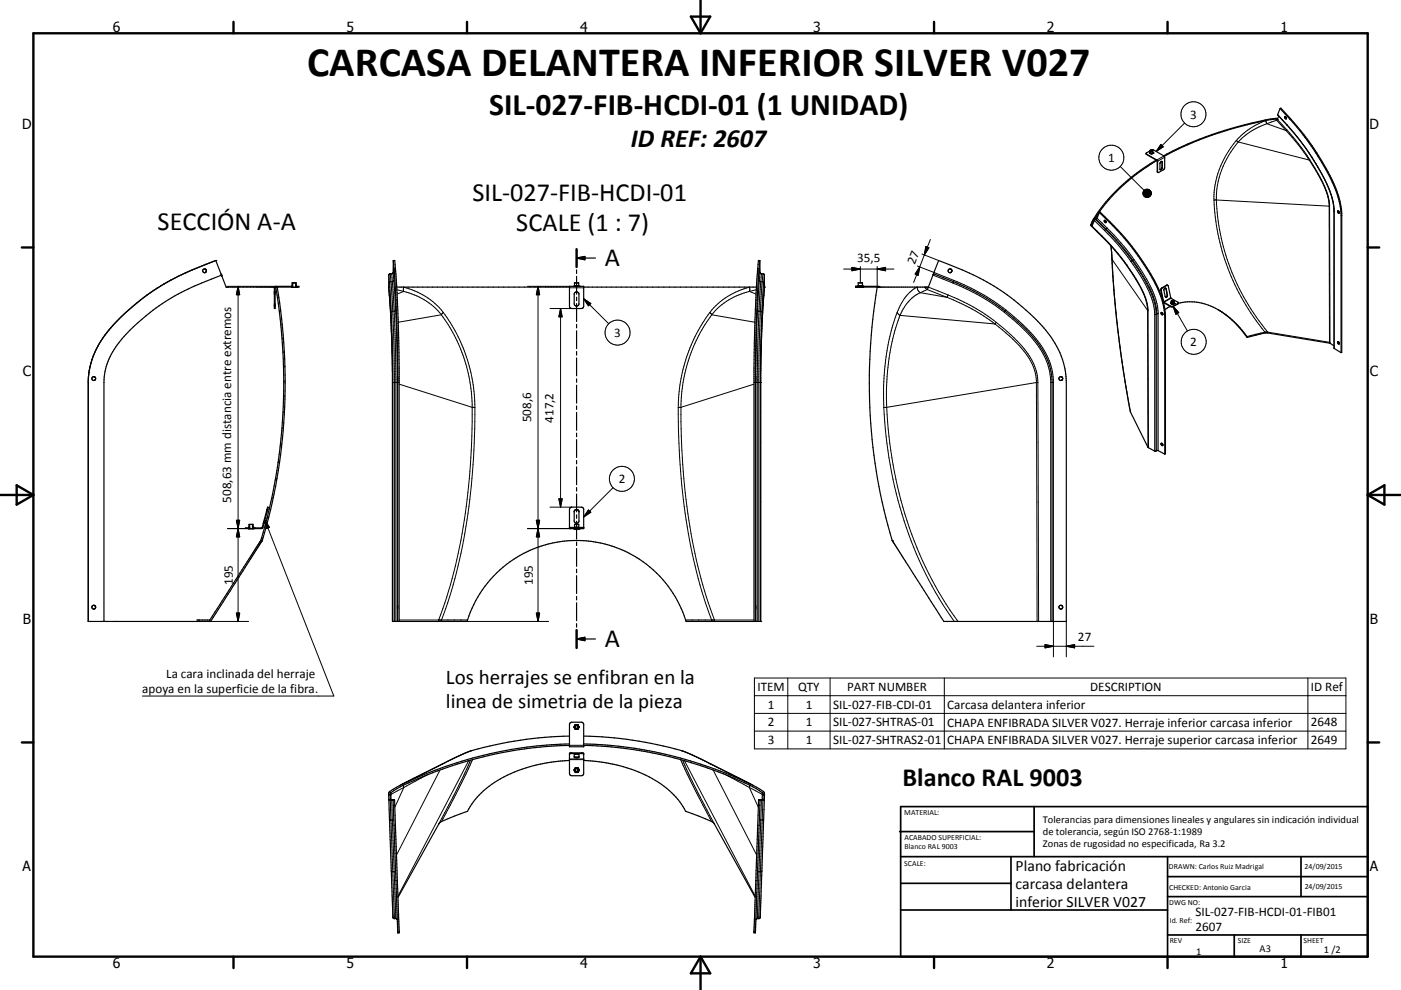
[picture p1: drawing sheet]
<svg xmlns="http://www.w3.org/2000/svg" width="420mm" height="297mm" viewBox="0 0 420 297" stroke-linecap="round" stroke-linejoin="round" font-family="sans-serif">
<g fill="none" stroke="#000" stroke-width=".36">
<path d="M383 35.6h-.1a87.5 87.5 0 0 0-23.3 6.1l-5.3 2.3-5.4 2.7M383.4 34.8l-.6 1a87.7 87.7 0 0 0-18.4 4.4 98.7 98.7 0 0 0-15.3 6.7M383.8 32.6l-.8 1.9a81 81 0 0 1 9 10.7 45.1 45.1 0 0 1 7.7 15.7l.2 2.5v41l2.2 1.4M383.8 32.6l.2-.2 2.9 3.2a72.7 72.7 0 0 1 14.5 23.4l.9 5v41.7l-.2 .1M383.8 32.6a77.2 77.2 0 0 1 17.1 25.8 21 21 0 0 1 1.2 6.3v41.1M385.2 35l-.1 .2a.35 .35 0 0 0 .2 .4 .35 .35 0 0 0 .4-.1M385.2 35h.1M385.2 35l.4 .2 .1 .3M385.4 35l.3 .5M343.6 46.2l3.2 1.9M343.6 46.1l.1 .1M343.7 46.2l3.3 2 .2 3.6"/>
<path d="M344.7 45.8l.1 .3M344.7 45.7v.1M344.7 45.8h.1M344.7 45.3l-1 .6-.1 .3M344.7 45.2v.6M344.7 45.2a.52 .52 0 0 0 .9 .1M344.7 45.2a.47 .47 0 0 1 .5-.2 .47 .47 0 0 1 .4 .3M344.7 45.7h.1M344.7 45.8l.1 .1M344.8 45.9v.1M344.8 46.1h.5M344.8 46v.1"/>
<path d="M344.8 45.9l.5 .2M344.9 45.2h.5a.28 .28 0 0 1-.2 .2 .28 .28 0 0 1-.3-.2zM345.2 45h.7l3.2 1.9M345.3 46.1h.1M345.6 45.7l.1 .2M345.6 45.7l-.3 .4M345.6 45.2v.5M345.7 45.9l-.9 .2M345.7 45.9l-.4 .2M346.6 48a52.3 52.3 0 0 0-19.4 19l-.1 .6M346.8 48.1a54.1 54.1 0 0 0-19.1 18.5l-.2 1M346.8 48.1l.1 3.4 .2 .3"/>
<path d="M347.9 48.6l.5-.1 .1 1.8a.42 .42 0 0 1-.2 .5 .42 .42 0 0 1-.5-.1zM348.3 48.5v1.9l-.5 .5M349.1 46.9v3.7l-1.9 1.2M117.9 78.2l.8 11.1 .5 14.6v82.5M117.9 78.2v3.6l-1.3 .7-.1 3.6 .7 8.8 .4 15 .1 76.5h22.3l.2-.4M117.9 78.2h.4l.6 6.4 .7 21.2 .1 80.6M172.9 74.8v5.3M172.9 77.4h5.6M172.9 77.4l2.4-.5v1zM227.8 78.2l-1 15.9-.3 20.1M227.8 78.2l.1 3.6 1.3 .7v3.6l-.8 11.5-.3 14.3v74.5h-22.4l-.1-.4M227.8 78.2h-.4l-.6 7.6-.7 20v80.6"/>
<path d="M327.1 67.6v.1a72.3 72.3 0 0 1 14.3 17.6M329.6 63.8l-.7 1.6-.8 .7-.7 1.7-.3-.2M329.6 63.8l.2-.2 3.1 3.1a70.2 70.2 0 0 1 15.3 22.1l.2 .6a17.7 17.7 0 0 1 1 5.7v41l-.2 .1M329.6 63.8a72.6 72.6 0 0 1 18.4 25.1l.8 2.8 .4 3.5v41M331.3 66.1l.3 .6M331.3 66.1h-.1a.36 .36 0 0 0-.1 .5 .36 .36 0 0 0 .5 .1M331.6 66.5v.1M333.1 73.7l.4 6.6a317.9 317.9 0 0 0 2.6 26.7l2.8 16.7 5.3 10.5 2 1.1 1-.1 2 1M401.1 63.3h.2a.39 .39 0 0 1 .2 .3 .39 .39 0 0 1-.1 .4l-.3-.3zM401.2 63.3l.3 .6M32 99.8l-.5 .7M34.4 97l-.6 .7"/>
<path d="M34.4 97l-2.9 3.5M37.4 94.1l-3 2.9M49.2 85.2a70.6 70.6 0 0 0-14.8 11.8M49.2 85.2l-1.1 .6M66.4 82.4v.2M66.4 82.6l1.4 3.5h14.5M66.4 82.5l-1.7-4.3-8.2 3.3-7.3 3.7M66.4 82.6a69.5 69.5 0 0 0-23.9 13.2 31.9 31.9 0 0 0-10.4 13.4l-.6 2.3-.3 3.2v71.7M82.3 87.6h.2M82.3 91.9h.2M82.7 86.1h4.9M82.7 86.1a168 168 0 0 1-4.5 76.1"/>
<path d="M83.1 86.1a168.7 168.7 0 0 1-4.5 76.1M87.4 86h.1M87.4 86l.2 .1M87.5 85.9l-.1 .1M87.6 85.9h-4.9l-.3 .2-.1 6.5h.2v-6.3l.2-.2M87.6 86.1v-1.2h1.2v1.2M87.6 86.1h1.2M87.8 84.9v1.3M88.6 84.9v1.3M88.8 85.9h.8v.2h-.8M88.8 86.1h.2M88.9 85.9h.1"/>
<path d="M89 86v.1M89 85.9v.1M118 80.7v1.1M118.9 86.1h51.8M170.7 85.9h4.3v6l-.4 .6-3.2 .1-.6-.4zM172.2 85.8v-.9h1.3v.9M172.2 85.8h1.3M172.2 85.8h.1M172.3 85.8h-.1M172.3 85.8l.2 .1M172.4 87.7a.71 .71 0 0 1 .8-.1 .71 .71 0 0 1 .4 .7v2.8a.71 .71 0 0 1-.7 .7 .71 .71 0 0 1-.8-.7v-2.8zM172.8 85.8l-.3 .1"/>
<path d="M172.9 81v1M172.9 82.9v5.4M172.9 89.2v1M172.9 91.1v5.4M172.9 97.3v1.1M172.9 99.2v5.4M172.9 85.8l.3 .1M173.4 85.8l-.2 .1M173.4 85.8h.1M173.5 85.8l.1 .1-.1-.1M175 86.1h51.8M227.7 80.7v1.1"/>
<path d="M257.2 86.2h1.4M257.2 86.2h.1M257.3 86.2h.1M257.3 85.8h1.3M257.6 85.8l-.3 .1v-1h1.3v1M257.7 85.8l.2 .1M257.9 86.1l-.1 .1M258 86.1v.1M258.2 85.8l-.2 .1M258.3 85.8l.2 .1M258.5 86.1l.1 .1M258.6 86.2h-.1"/>
<path d="M258.6 86.1v.1M263 86.1a168.2 168.2 0 0 0 4.5 76.1M279.8 82.3v.1M279.8 82.2l-1.5 3.9h-21.8v-.2h6.9l.4 .2M279.9 82.2l1.5-4a73.8 73.8 0 0 1 25 13.8 37.1 37.1 0 0 1 12.1 15.9l.9 3.3 .3 3.5v71.7h-36.7l-15.5-24.2M279.9 82.1h.1M279.9 82.2h-.1M279.9 82.1a69.6 69.6 0 0 1 26.4 15.5 26.6 26.6 0 0 1 8.8 13.8l.3 3.3v71.7M285.3 81.1l.1 .1M348.1 93.8h.2a.33 .33 0 0 1 .4 .3 .33 .33 0 0 1-.4 .3zM348.3 93.7l.3 .6M349.2 86.5l.2-.1 .3 .3 .3 1.8a.41 .41 0 0 1-.1 .6 .41 .41 0 0 1-.6-.2l-.4-2z"/>
<path d="M349.4 86.4l.5 2.1-.1 .5-.3 .2M350 85.6l-1.6 .8-.2 .4 .7 3.8 2.4 1.4 1.9-1M350 85.6l-1.7 .8-.2 .3 .8 4.1 2.4 1.3 2-1.1M350 85.6l.3 .3 .7 3.5M350.9 91.9l-1.7 1M351 89.4h.1M351 89.4l2.1 1.3 .2 .3M351.1 90.9l.1 .3 .5 .1 .4-.3M351.1 90.9h.1M351.1 90.9l.1 .3M351.1 90.4l.5 .2 .4-.2M351.1 90.4a.52 .52 0 0 1 .9-.1l.1 .8"/>
<path d="M351.1 90.8v.1M351.1 90.9l.1 .1M351.1 90.4v.5M351.2 91l.4 .2M351.2 91v.2M351.2 91.2h.1M351.3 91.2l.4 .1M351.6 91.2h.1M351.6 91.1l-.3 .1M351.7 91.2h.1M351.7 91.2v.1M351.9 91.1h-.3"/>
<path d="M351.9 91.1l-.2 .1M351.9 91.1h.2M352 90.9l.1 .1M352 91l-.1 .1M352.1 91.1l-.4 .1M353.3 91a16 16 0 0 1 12.4 2.2M353.3 90.9l-.1 .1M365.2 92.9l.6 .4M365.7 93.2l4.4 3.4 3.8 4.4M366.4 93.7l4 3.3 3.6 4.2M380.1 99.6h-.6l-5.6 1.4M26.5 114.1l-.1 72.3h36.8l15.4-24.2"/>
<path d="M26.6 112.4l-.2 2.3M26.7 111.2l-.1 1.2M27 110.1l-.3 1.1M28.3 113a.57 .57 0 0 0-.8 .6 .57 .57 0 0 0 .8 .5M28.3 113l.2 .2M28.5 113.2l.2 .2M28.5 113.9l-.2 .2M28.6 113.4v.3M28.7 113.4v.3M28.7 113.7l-.2 .2M31.5 100.5a26.5 26.5 0 0 0-4.5 9.6M119.2 113.7v.2"/>
<path d="M119.2 113.2v.2M119.2 113.1v1M172.9 105.5v1M172.9 107.4v5.4M172.9 113.6v1.1M172.9 115.6v5.3M226.5 114.1v72.3M226.5 114.1v.1M226.5 113h.1M226.5 113.4v.3M318 113l.4 .1M318 113a.57 .57 0 0 0-.5 .6 .57 .57 0 0 0 .5 .6"/>
<path d="M318.4 113.1l.2 .5-.1 .3M318.5 113.9l-.5 .3M373.9 101l.1 .2M374 101.2l5.7-1.3 19 3 1.2 .8M401.1 102.5h.2a.33 .33 0 0 1 .3 .4 .33 .33 0 0 1-.3 .3zM401.2 102.5l.3 .6M172.9 121.8v1M172.9 123.7v5.4M172.9 130v1M172.9 131.9v5.3M172.9 138.1v1.1M348.1 133h.2a.33 .33 0 0 1 .4 .3 .33 .33 0 0 1-.4 .4z"/>
<path d="M348.3 133l.3 .6M74.5 158.4l.1 .1M74.5 158.4h.1M74.6 158.6v-1.3h1.3l.1 1.3M74.8 157.3v1.3M75.7 157.3v1.3M76.1 158.5h-.2M76.1 158.4h.1M76.1 158.4v.1M79 157l-.5 1.3-2.6 .1M79 157h.2M79 157h.1"/>
<path d="M79.2 157l-.4 1.3-.3 .3h-4.9v-.2h1M79.2 157h.1M80 152.8l-1 4.2M80 152.8l.2-.6h.2l-.1 .7M80 152.8l.3 .1M80.2 152.9l-1 4.1M80.3 152.9h-.1M170.7 158.4h4.3M170.9 152.4l.5-.2h2.9l.6 .3 .1 6.1h-4.3v-5.8zM172.2 158.3v.1M172.2 158.6h-.1M172.3 153.2l-.2 3.1a.71 .71 0 0 0 .8 .7 .71 .71 0 0 0 .7-.7l-.1-3.1"/>
<path d="M172.3 158.2v-.9h1.2v.9M172.3 158.2h1.2M172.3 158.2l-.1 .1M172.3 153.2l-.2 .4M172.3 158.2h.1M172.4 158.2h.1M172.4 158.2l.1 .1M172.5 158.3v.1M172.5 158.6h.1M172.6 158.6h.1M172.6 158.3h.6M172.8 152.9l-.5 .3"/>
<path d="M172.8 152.9h.2M172.8 152.9l-.4 .2M172.9 140.1v5.3M172.9 146.3v1M172.9 148.2v5.4M172.9 154.4v1.1M172.9 156.4v5.3M173 152.9l.5 .3M173 152.9l.3 .2M173.2 158.3v.1M173.2 158.6h.1M173.3 158.6h.1"/>
<path d="M173.3 158.3v.1M173.4 158.2l-.1 .1M173.4 158.2h.1M173.5 158.2h.1M173.5 153.2l.1 .4M173.5 158.2l.1 .1M173.6 158.3v.1M173.6 158.6h.1M78.2 162.2h.4M78.2 162.2l-15.3 23.8M78.6 162.2h.1M172.9 162.6v1.1"/>
<path d="M172.9 164.5v5.4M172.9 170.8v1M172.9 172.7v5.4M172.9 178.9v1.1M267.5 162.2l.1 .1M28.3 181.6a.56 .56 0 0 0-.8 .5 .56 .56 0 0 0 .8 .6M28.3 181.6l.2 .2M28.5 181.8l.2 .2M28.5 182.5l-.2 .2M28.6 182v.3M28.7 182v.3M28.7 182.3l-.2 .2"/>
<path d="M59 186h3.9M62.9 186v.4M119.2 182.3v.2M119.2 181.8v.2M119.2 181.7v1M119.2 182.6v.1M131.5 186h8.7M140.2 186a34.3 34.3 0 0 1 32.7-23.9 34.3 34.3 0 0 1 32.7 23.9M172.9 180.9v5.3M172.9 187.1v1M172.9 189v5.4M172.9 191.7l2.4-.5v1z"/>
<path d="M172.9 191.7h5.6M205.6 186h8.6M226.5 181.6v1.1M226.5 181.6h.1M226.5 182v.3M318 181.6l.4 .1M318 181.6a.57 .57 0 0 0-.5 .6 .57 .57 0 0 0 .5 .5M318.4 182.6l-.4 .1M318.4 181.7l.2 .4-.2 .5M170.9 216.9l.5-.2h2.9l.6 .3 .1 7h-4.3v-6.6zM172.1 218.1h.1M172.1 218.1l.2 .3"/>
<path d="M172.2 217.9l-.1 .2M172.3 217.9h-.1M172.3 218.4l.1 .2M172.4 217.7l-.1 .7M172.4 217.7l-.1 .2M172.4 218.6l.1 .1M172.5 217.5h.7l.4 .6M172.5 217.5h.7l.2 .2M172.5 218.7v.1M172.5 217.5l-.1 .2M172.7 217.5l-.3 .2M172.9 217.5l.5 .3"/>
<path d="M173.3 218.6l-.1 .2M173.4 218.5l-.5 .3-.5-.2M173.4 217.8l.1 .1M173.4 217.7v.2M173.4 217.9h.1M173.5 217.9l.1 .2M173.5 217.9v.4M173.5 218.3l-.1 .2M173.6 218.1l-.1 .2M173.6 218.1l-.4 .7-.7-.1M116.5 238.5l.1 1.4M116.5 238.5h.5"/>
<path d="M116.6 239.9h.1M116.6 239.9v.1M116.6 239.9l.2 6M116.6 240h.1M116.6 240l1.2 .1M117 238.5v1.3M117 239.8h.1M117.1 239.8l.1 .1M117.2 239.9l1.1 .1 1.4 39.8h-.5l-1.4-39.7M120.8 235.2l-.8 .4M120.8 235.2l-3.9 2.2-.3 .4-.1 .7M170.7 228.2a43.8 43.8 0 0 0-24.9 8.3 21.1 21.1 0 0 0-5.6 6.9l-5.9 2.2-1.9 .9-.7 .5-12.4 22.3"/>
<path d="M170.7 220.8a106.8 106.8 0 0 0-31.1 5.1l-18.8 9.3M170.7 223.2a122.8 122.8 0 0 0-49.9 12M170.7 223.6a120.3 120.3 0 0 0-51.7 13l-1.9 1.3-.1 .6M170.7 226.2l.5-.1h3.3l.5 .1M170.8 226h4.2v6l-.4 .6-3.2 .1-.6-.3zM172.1 231l.4 .7M172.1 227.2h.1M172.1 227l.7 .2 .8-.2M172.2 226.4h1.4v.8h-1.4zM172.2 231l.3 .6M172.3 231.2v.1M172.3 230.8l-.1 .2"/>
<path d="M172.3 230.8v.4M172.3 231.2l.2 .3M172.4 230.7l-.1 .1M172.4 231.4v.1M172.4 230.6h.1M172.5 231.6l.1 .1M172.5 230.5l-.2 .3M172.5 230.5l-.1 .2M172.5 231.5l.3 .2M172.5 230.4h.8M172.5 230.4v.1M172.5 230.4l-.4 .6"/>
<path d="M172.6 230.4h-.1M172.8 230.4l-.3 .1M173 230.4l.3 .2M173.2 230.4h.1M173.3 230.4l.1 .2M173.3 230.4l.3 .6M173.3 230.6l.2 .2M173.3 231.5l-.3 .2M173.4 231.5l-.2 .2M173.4 230.6l.2 .3M173.4 231.4v.1M173.5 230.8v.1"/>
<path d="M173.5 231.3l-.2 .2M173.5 230.8h.1M173.5 230.9v.2M173.5 231.1v.2M173.5 231.2v.1M173.6 231.2l-.2 .2M173.6 230.9v.1M173.6 231v.2M173.6 231l-.3 .7h-.8M174.9 225.9l.1 .1M175 223.2a120.1 120.1 0 0 1 52.9 13.6l1.1 .8 .2 .9M175 228.2a43.8 43.8 0 0 1 24.9 8.3 21 21 0 0 1 5.7 6.9l5.8 2.2 2 .9 .7 .5 12.3 22.3"/>
<path d="M175 220.8a102.8 102.8 0 0 1 31.6 5.3l19.1 9.5M175 223.6a121 121 0 0 1 51.7 13l2 1.4M228.7 238h.1M228.7 238l.1 .5M228.8 238.5l-.1 1.3-1.3 .2v1.6M228.8 238.5h.4M229.1 240h-.1M229.2 239.9h.1M229.2 239.9l-.1 .1M229.2 238.5l-1.3 36.7-.2 .4h-.9l-.2 .4M116.8 245.9l1 29.3 .3 .4h.8l.2 .4M116.8 245.9h.1"/>
<path d="M117 240l.2 6-.4-.1M117.5 240l.1 .1M117.8 240.1h.1M117.9 241.6h.4M227.4 241.6l-1.3 38.2h.4l1.3-38.2M227.4 241.6h.4M227.9 240.2l-.1 1.4M227.9 240.1v.1M228.2 240l-.1 .1M229 240l-1.1 .1"/>
<circle cx="61.3" cy="81.2" r=".57"/>
<circle cx="284.8" cy="81.2" r=".58"/>
<circle cx="351.5" cy="90.4" r=".24"/>
<circle cx="172.8" cy="218.1" r=".43"/>
<circle cx="172.9" cy="231" r=".43"/>
</g>
<g fill="none" stroke="#000" stroke-width=".3">
<path d="M355.2 36.9l-8.6 8.5M379.5 36.2l.3 .9M379.5 36.2a22 22 0 0 0-8.9 6M379.5 36.1v.1M379.8 37.1l5.8 2.1M379.8 37.1a20.4 20.4 0 0 0-8.6 5.5M382.5 35.7l.2 .4M382.7 36.1l.2-.3 2.9 3.1M382.7 36.1l-2.9 1M382.7 36.1l2.9 3.1M383 34.4a80 80 0 0 1 9.4 11.4l.9 1.3M385.6 39.2l3.6 4.2 3.3 4.6"/>
<path d="M385.8 38.9l3.6 4.3 3.3 4.7M385.8 38.9l-.2 .3M385.9 37.5v.1M385.9 37.5h.1M386.9 35.6l-.2 .1M335.8 49.9l7.2 7.2M343.8 46.3v.1M345.6 45.6l.2 .3-.5 .3-.5-.1-.2-.4h.1M346.8 48.1h.1M346.9 51.5h.1M348 43.3l.7 .7-2.1 1.4zM348.4 48.6l.1 .1"/>
<path d="M348.4 50.2l.1 .1M349 46.8l-2.2 1.3M349.2 47.2l-2.3 1.1M364.7 60l33.8 1.9M364.7 60a66.2 66.2 0 0 0 15.4 39.6M364.7 60h-.7M370.6 42.2a26.5 26.5 0 0 0-6.6 17.8M370.6 42.2l.6 .4M371.2 42.6l21.3 5.4M371.2 42.6a26.5 26.5 0 0 0-6.5 17.4M392.5 48a33.6 33.6 0 0 1 5.8 11.7l.2 2.2M392.7 47.9a33.9 33.9 0 0 1 5.7 11.8l.2 2.2"/>
<path d="M392.7 47.9l-.2 .1M393.3 47.2h.1M393.3 47.1a40.8 40.8 0 0 1 6.4 13.4l.3 2.5v41.6M394.8 45.9l-.2 .1M257.9 80v4.9M263 80v6.1M275 79.8l11 4.3M276.4 76.2l5 2M277.1 76.5l-1.4 3.6M277.6 74l.9 .3-1.4 2.2zM278.9 71.8l-1.8 4.7M327.4 68v-.2l3 3"/>
<path d="M327.4 68h.1M327.4 67.5l.1 .1M328.1 66.2l3.1 3M328.1 65.7h.1M328.1 65.7v.4M328.4 65.8a79 79 0 0 1 10.1 11.1l.9 1.3M328.6 65.7l3.1 3M328.9 65.4l3 3M329.2 64.8l-1.1 .9M330.4 70.9v.1M330.4 70.8l3.9 4.1 3.5 4.6M330.4 70.8v.1"/>
<path d="M331.2 69.2l4.1 4.4 3.7 4.8M331.3 66.1l.3 .6M331.4 66.1l.2 .4M331.7 68.7l-.5 .5M331.7 68.7a71.2 71.2 0 0 1 7.9 9.4M331.9 68.4l-.2 .3M331.9 68.4a62.5 62.5 0 0 1 8 9.4M332.9 66.7l-.2 .1M333.1 73.8l.3 4.1M333.4 77.7v.2M333.4 77.9l10.6 15.2M333.4 77.9a324.5 324.5 0 0 0 5.5 45.8"/>
<path d="M337.8 79.6h.1M337.8 79.5v.1M337.8 79.5a49.3 49.3 0 0 1 5.1 8.5l.9 2.7 .4 2.5M337.8 79.5h.1M339 78.4a39.3 39.3 0 0 1 6.8 12.9l.4 3M339.4 78.2a39.8 39.8 0 0 1 6.8 13l.4 2.6v41.5M339.4 78.2l-.4 .2M339.6 78.1a37.5 37.5 0 0 1 6.8 13.1l.4 3M339.6 78.1l-.2 .1M339.9 77.8l-.3 .3M339.9 77.8a36.5 36.5 0 0 1 7.2 14.3l.1 43.1M341.4 76.6l-.2 .2"/>
<path d="M364 60a68.1 68.1 0 0 0 15.3 39.9M398.5 61.9h.1M398.5 61.9l.1 40.8M398.6 61.9h.1M398.6 61.9l.1 40.8M399.9 63.4l.1 .1M402.3 64.6l-.2 .1M68.2 85.9h14.5M71.4 85.9v100.5M71.4 85.9l.5 2.5h-1zM82.3 92.1l.2 .2M83.1 85.9l.2 .2"/>
<path d="M83.6 89.2l-.4 .3M84.1 93.1l-.3 .4M84.6 97.1l-.4 .4M87.8 85.2l-.2 .4M88.8 85.7l-.2 .4M89.1 85.9l.2 .2M116.5 86.2l.2 2.3M116.6 82.5l.2 2.4M116.7 88.5l.5 8.2M116.7 88.5v.1M116.8 84.9l.5 8.8M117 82.1l.2 2.4"/>
<path d="M117.2 84.5l.6 8.9M117.2 84.5l-.4 .4M117.2 84.5h.4M117.2 96.7l.5 15.2v74.5M117.2 96.7v.1M117.3 93.7l.5 17v75.7M117.4 82.1l.2 2.4M117.6 84.5l.6 8.9M117.8 93.4l.4 18.8v74.2M117.8 93.4l-.5 .3M117.8 93.4h.4M117.9 81.7l.2 2.4"/>
<path d="M118.1 84.1l-.5 .4M118.1 84.1l.5 8.9M118.1 80.5h.4M118.2 93.4l.5 19.7v73.3M118.6 93l-.4 .4M118.6 93l.5 18.4v75M118.7 90h.4M119 86.9l2.1 .5M120.9 86.1l.1 .1M121 86.2a21.6 21.6 0 0 1 11.9 7.6M121 86.2l.1 1.2M121.1 87.4a20.5 20.5 0 0 1 11.2 7"/>
<path d="M121.1 87.4l-2 .8M132.3 94.4a47.1 47.1 0 0 1 9.3 26.9 185.3 185.3 0 0 1-8.2 59.6l-1.9 5.1M132.3 94.4l-12.9 2.3M132.9 93.8a48.4 48.4 0 0 1 9.5 28.4M132.9 93.8l-.6 .6M158.1 85.9h12.6M161.3 85.9l.5 2.5h-1zM161.3 85.9v100.5M164.9 92.6h6.5M168.1 92.6v59.6M168.1 92.6l.4 2.5h-.9zM170.7 86.3h4.3"/>
<path d="M175 89.6l7.5 7.5M175 89.6l2.1 1.5-.7 .6zM212.8 93.8l.6 .6M213.4 94.4l12.9 2.3M213.4 94.4a47 47 0 0 0-9 23.1 184.2 184.2 0 0 0 8 63.4l1.8 5.1M224.7 87.4l2 .8M224.7 87.4a20.5 20.5 0 0 0-11.3 7M224.7 86.2v1.2M224.7 86.2a22.5 22.5 0 0 0-15 12.2 48.7 48.7 0 0 0-6.4 23.8M224.8 86.1l-.1 .1M226.6 90h.4M226.7 86.9l-2 .5"/>
<path d="M227.1 93l-.5 17.6v75.8M227.1 93l.5 .4M227.2 80.5h.4M227.6 93.4h.4M227.6 93.4l-.6 18.9v74.1M227.7 84.1l-.6 8.9M227.7 84.1l.4 .4M227.9 81.7l-.2 2.4M228 93.4l.4 .3M228 93.4l-.5 18.8v74.2M228.1 84.5h.4M228.1 84.5l-.5 8.9"/>
<path d="M228.3 82.1l-.2 2.4M228.4 93.7l-.5 17v75.7M228.5 96.7l-.4 15.2v74.5M228.5 96.7v.1M228.5 84.5l.4 .4M228.5 84.5l-.5 8.9M228.7 82.1l-.2 2.4M228.9 84.9l-.5 8.8M229 88.5l-.5 8.2M229 88.5v.1M229.2 82.5l-.3 2.4M229.2 86.2l-.2 2.3"/>
<path d="M252.9 80.7h15.1M255.4 80.2l2.5 .5-2.5 .5zM257.2 85.9v.2M263 80.7l2.5-.5v1zM263.4 85.9v.2M269 93.7a72 72 0 0 0-4 28.6M269 93.7l.8 .9M269.8 94.6a67.7 67.7 0 0 0-4 27.6M269.8 94.6l28.5 2.6M274.9 86.1a13.4 13.4 0 0 0-5.9 7.6M275 86.1l.2 .9 .7 .8M275.7 80.1l-1.8 4.6"/>
<path d="M275.7 80.1l-.4 2.5-.9-.4zM275.9 87.8a12.5 12.5 0 0 0-6.1 6.8M275.9 87.8l8 1.4M277.2 86.1l.8 .8M278 86.9l-2.1 .9M278 86.9l.3-.8 6 2.4M278 86.9l5.9 2.3M279.7 82.5l6 2.4M283.9 89.2l4.8 2.1 3.6 1.9 6 4M284.3 88.5l7.5 3.6 2.7 1.6 4.2 3M284.3 88.5l-.4 .7M285.7 84.9l8 3.9 4.7 2.9 2.7 2"/>
<path d="M285.9 84.5l-.2 .4M285.9 84.5h-.1M286 84.1l-.1 .4M286 84.1l4.1 1.8 5 2.7 6.5 4.4M298.3 97.2a36.7 36.7 0 0 1 11 11.6 12.5 12.5 0 0 1 1.4 6M298.7 96.7a37.6 37.6 0 0 1 11 11.9 13.7 13.7 0 0 1 1.5 6.2M298.7 96.7l-.4 .5M301.1 93.7a40.8 40.8 0 0 1 12 13.2 17.8 17.8 0 0 1 1.9 7.8M301.3 93.4l-.2 .3M301.4 93.4h-.1M301.6 93l-.3 .4M301.6 93a39.9 39.9 0 0 1 12.6 14.4 18.1 18.1 0 0 1 1.6 7.3"/>
<path d="M341.4 85.3l1.9 3.9 .5 2 .2 1.9M344 93.1l.2 .1M344 93.1l.2 41.1M344.2 93.2l.1 41.1M346.2 94.3v41M346.8 94.2l-.6 .1M346.8 94.2v41M347.2 94.1l-.4 .1M348 87l.1 .1M348.3 86.4h.1M349.4 95.1l-.2 .1M349.6 86.7h.1"/>
<path d="M349.7 85.6h.1M349.9 88.5h.1M351 89.3l-2.3 1.2M351 91.9v.1M351.1 89.5l-2.1 1.3M351.7 91.9v.1M351.7 91.9l4.3 7.4M351.7 91.9l1.7 1.9-.9 .5zM352 90.8l.2 .3-.5 .2-.5-.1-.1-.4M353.1 91.1v.1M380.1 99.6l18.5 3.1M380.1 99.6v.3"/>
<path d="M85 101.3l-.4 .4M85.2 105.5l-.4 .4M85.4 109.8l-.4 .4M85.4 118.7l-.4 .5M85.5 114.2l-.4 .4M117.7 114.8h.1M118.1 114.7h.1M119.1 114.7h.1M119.1 114.7h-1.3M119.2 114.7h.5M119.7 115.2l21.9 7h.8M226.1 114.7h.4"/>
<path d="M226.1 115.2l-21.9 7h-.9M226.6 114.7h.1M226.6 114.7h1.3M228.1 114.8h.1M310.7 114.8h.5M310.7 114.8l.2 71.6M310.7 114.8l-44.9 7.4M311.2 114.8l.2 71.6M315 114.7h.4M315 114.7v71.7M315.4 114.7h.1M315.8 114.7h-.4"/>
<path d="M315.8 114.7v82.4M398.6 102.7v.2M398.6 102.7h.1M398.7 102.7v.3M83.9 138.3l-.5 .5M84.5 133.1l-.5 .5M85 128.2l-.5 .5M85.3 123.4l-.5 .4M142.4 122.2a185.7 185.7 0 0 1-8.8 60.4l-1.2 3.8M203.3 122.2a184.5 184.5 0 0 0 8.8 60.4l1.3 3.8M265 122.3a119.9 119.9 0 0 0 21.1 64.1M265.8 122.2l-.8 .1"/>
<path d="M265.8 122.2a118 118 0 0 0 21.4 64.2M68.2 158.6h5.4M70.9 156.1h1l-.5 2.5zM71.4 158.6l.5 2.5h-1zM74 158.4l.1 .2M74.8 157.9l-.2 .1M75.9 158l-.2 .1M76.5 158.4l.2 .2M79.4 156.1l20.7 52.7h-57.4M79.4 156.1l1.4 2.1-.9 .4zM80.3 152.2l.1 .2M80.6 155l-.6 .6"/>
<path d="M82 149.2l-.6 .5M83 143.6l-.5 .5M160.8 156.1h1l-.5 2.5zM161.3 158.6l.5 2.5h-1zM164.9 152.2h6.5M167.6 149.7h.9l-.4 2.5zM170.7 158.2h1.6M171.4 158.4v.2h-13.3M173.5 158.2h1.5M174.3 158.4v.2M176.4 153l.7 .7-2.1 1.4zM183.8 146.3l-8.8 8.8"/>
<path d="M78.9 161.2l-.6 .6M59 186.4h15.6M70.9 183.9h1l-.5 2.5zM119.7 186h11.8M131.5 186v.4M140 186.4h24.5M160.8 183.9h1l-.5 2.5zM214.2 186h11.9M214.2 186v.4M310.8 193.9h17.2M313.3 193.4l2.5 .5-2.5 .5zM319.7 193.9l2.5-.5v1z"/>
<path d="M319.7 186.4v10.7M172.4 217.4h.9l.4 .7-.4 .8h-.9l-.4-.8zM226.2 203.4h177.3v21.3h-177.3zM226.2 208.7h177.3M226.2 214h177.3M226.2 219.3h177.3M236.2 203.4v21.3M248.9 203.4v21.3M283.1 203.4v21.3M392.1 203.4v21.3M117 238.4v.1M117 238.4h.1"/>
<path d="M117.2 237.9v.4M117.2 238.3l-.2 .1M117.2 238.3l.1 1.6M120.8 235.2h.1M120.9 235.6l.2 .7M121.1 236.3l-3.9 2M121.1 236.3l-2.7 5.9M128 232.5l-6.9 3.8M131.9 231l-13 25.6M132.8 229.2l-11.8 5.9M132.8 229.2h-.2M140.5 228.2l-21.2 40.7"/>
<path d="M141.1 228.1l-4.6 9.6-5 9.6M141.5 225.2l-3.2 1.3-5.5 2.7M141.6 227.9l-3.2 7-6 11.6M170.7 223.6h4.3M170.7 227.9h4.3M170.7 227.7h4.3M171.4 225.9v.2M172.5 230.3h.8l.5 .7-.5 .8h-.8l-.5-.8zM174.3 225.9v.2M204.1 227.9l4.1 8.8 5.2 9.8M204.2 225.2l3.2 1.3 5.5 2.7M204.7 228.1l3.5 7.6 6 11.6"/>
<path d="M205.2 228.2l21.2 40.7M212.9 229.2l11.8 5.9M212.9 229.2h.3M213.8 231l13.1 25.6M217.7 232.5l7 3.8M224.7 236.3l3.8 2M224.7 236.3l2.7 5.9M224.8 235.6l-.1 .7M224.8 235.6v.1M224.9 235.2h.1M228.5 238.3l.3 .2M228.5 238.3v1.6"/>
<path d="M228.6 237.9l-.1 .4M117.4 240l.2 6M117.6 246h-.4l1 29.6M117.6 246l1.1 29.6M117.6 246l.4 .1M118 246.1l.1 .1M118.5 247.6h-.4M227.2 247.6h.4M228.1 246l-1.1 29.6M228.1 246l-.4 .2M228.1 246h.4M228.3 240l-.2 6"/>
<path d="M228.5 246l-1 29.6M228.7 240l-.2 6M228.9 245.9l-.4 .1M117.3 261.3l1.3 .5M119.1 264.2h-.4M226.6 264.2h.4M228.4 261.3l-1.3 .5"/>
<circle cx="357.8" cy="34.3" r="3.8"/>
<circle cx="333.2" cy="47.3" r="3.7"/>
<circle cx="185.1" cy="99.8" r="3.8"/>
<circle cx="357.9" cy="102.6" r="3.7"/>
<circle cx="186.4" cy="143.7" r="3.7"/>
</g>
<g fill="#000">
<circle cx="382.9" cy="35.8" r=".18"/>
<circle cx="344.7" cy="45.8" r=".18"/>
<circle cx="344.8" cy="46" r=".18"/>
<circle cx="344.8" cy="46.1" r=".18"/>
<circle cx="345.3" cy="46.1" r=".18"/>
<circle cx="345.7" cy="45.9" r=".18"/>
<circle cx="64.7" cy="78.2" r=".18"/>
<circle cx="66.4" cy="82.6" r=".18"/>
<circle cx="87.5" cy="86.2" r=".18"/>
<circle cx="87.6" cy="86.1" r=".18"/>
<circle cx="88.8" cy="86.1" r=".18"/>
<circle cx="88.9" cy="86.2" r=".18"/>
<circle cx="116.5" cy="86.1" r=".18"/>
<circle cx="172.1" cy="85.9" r=".18"/>
<circle cx="172.2" cy="85.8" r=".18"/>
<circle cx="172.5" cy="85.9" r=".18"/>
<circle cx="173.2" cy="85.9" r=".18"/>
<circle cx="173.6" cy="85.9" r=".18"/>
<circle cx="229.2" cy="86.1" r=".18"/>
<circle cx="256.5" cy="85.9" r=".18"/>
<circle cx="256.5" cy="86.1" r=".18"/>
<circle cx="257.2" cy="86.2" r=".18"/>
<circle cx="257.3" cy="86.2" r=".18"/>
<circle cx="257.3" cy="85.8" r=".18"/>
<circle cx="257.3" cy="85.9" r=".18"/>
<circle cx="257.8" cy="86.2" r=".18"/>
<circle cx="257.9" cy="85.9" r=".18"/>
<circle cx="258" cy="85.9" r=".18"/>
<circle cx="258" cy="86.2" r=".18"/>
<circle cx="258.5" cy="85.9" r=".18"/>
<circle cx="258.5" cy="86.2" r=".18"/>
<circle cx="258.6" cy="85.9" r=".18"/>
<circle cx="258.6" cy="85.8" r=".18"/>
<circle cx="258.6" cy="86.2" r=".18"/>
<circle cx="351.1" cy="90.9" r=".18"/>
<circle cx="351.2" cy="91.2" r=".18"/>
<circle cx="351.3" cy="91.2" r=".18"/>
<circle cx="351.7" cy="91.2" r=".18"/>
<circle cx="352.1" cy="91" r=".18"/>
<circle cx="352.1" cy="91.1" r=".18"/>
<circle cx="74.6" cy="158.6" r=".18"/>
<circle cx="74.6" cy="158.2" r=".18"/>
<circle cx="75.9" cy="158.6" r=".18"/>
<circle cx="75.9" cy="158.2" r=".18"/>
<circle cx="76" cy="158.6" r=".18"/>
<circle cx="172.1" cy="158.6" r=".18"/>
<circle cx="172.2" cy="158.3" r=".18"/>
<circle cx="172.4" cy="158.6" r=".18"/>
<circle cx="172.6" cy="158.6" r=".18"/>
<circle cx="173.2" cy="158.6" r=".18"/>
<circle cx="173.3" cy="158.6" r=".18"/>
<circle cx="173.6" cy="158.3" r=".18"/>
<circle cx="173.7" cy="158.6" r=".18"/>
<circle cx="78.2" cy="162.2" r=".18"/>
<circle cx="267.5" cy="162.2" r=".18"/>
<circle cx="117.7" cy="186.4" r=".18"/>
<circle cx="228.1" cy="186.4" r=".18"/>
<circle cx="117" cy="238.5" r=".18"/>
<circle cx="228.8" cy="238.5" r=".18"/>
<circle cx="119.2" cy="279.8" r=".18"/>
</g>
<g fill="none" stroke="#000" stroke-width=".71">
<path d="M10 10h400v277h-400zM70 6.6v3.4M140 6.6v3.4M207.1 5h5.8l-2.9 5zM210 0v10M280 6.6v3.4M350 6.6v3.4M6.6 74.2h3.4M172.9 74.8v5.3M410 74.2h3.5M0 148.5h10M5 145.6l5 2.9-5 2.9z"/>
<path d="M410 148.5h10.1M410 148.5l5.1-2.9v5.8zM172.9 189v5.4M6.6 222.7h3.4M410 222.7h3.5M70 287v3.4M140 287v3.4M210 287v10M210 287l2.9 5h-5.8zM280 287v3.4M350 287v3.4"/>
</g>
<g fill="none" stroke="#000" stroke-width=".51">
<path d="M269.7 249.5h40.3M270 242h140v45h-140zM270 257h140M303.1 257v16M310 242v15M350 257v30M390.1 257v12M270 265h33.1M270 273h80M350 269h60M350 263h60M350 280.5h60"/>
<path d="M370 280.5v6.5M390.1 280.5v6.5"/>
</g>
<path d="M172.9 77.4l2.4-.5v1zM172.9 191.7l2.4-.5v1z" fill="#000" stroke="#000" stroke-width=".36"/>
<g fill="#000" stroke="#000" stroke-width=".3">
<path d="M345 57.5l.1 .5zM344.9 57.2l.2 .8zM344.7 57.1l.4 .9zM344.5 56.9l.6 1.1zM344.2 56.8l.9 1.2zM343.9 56.7l.3 .1 .9 1.2zM343.7 56.8l.2-.1 1.2 1.3zM343.4 56.8h.3l1.4 1.2zM343.2 56.9l.2-.1 1.7 1.2zM343 57.1l.2-.2 1.9 1.1zM343 57.1l2.1 .9-2.3-.6zM342.8 57.4l2.3 .6-2.4-.4z"/>
<path d="M342.7 57.6l2.4 .4-2.5-.1zM342.6 57.9l2.5 .1-2.5 .1zM342.6 58.1l2.5-.1-2.4 .4zM342.7 58.4l2.4-.4-2.3 .7zM342.8 58.7l2.3-.7-2.1 .9zM343 58.9l2.1-.9-1.9 1zM343.2 59l1.9-1-1.7 1.2zM343.4 59.2l1.7-1.2-1.4 1.2zM343.7 59.2l1.4-1.2-1.2 1.2zM345.1 58l-.9 1.2h-.3zM345.1 58l-.9 1.2zM345.1 58l-.6 1.1z"/>
<path d="M345.1 58l-.4 1zM345.1 58l-.2 .8zM345.1 58l-.1 .5zM345.1 58v.3zM348 43.3l.7 .7-2.1 1.4zM277.6 74l.9 .3-1.4 2.2zM71.4 85.9l.5 2.5h-1zM161.3 85.9l.5 2.5h-1zM168.1 92.6l.4 2.5h-.9zM175 89.6l2.1 1.5-.7 .6zM255.4 80.2l2.5 .5-2.5 .5zM263 80.7l2.5-.5v1z"/>
<path d="M275.7 80.1l-.4 2.5-.9-.4zM351.7 91.9l1.7 1.9-.9 .5zM70.9 156.1h1l-.5 2.5zM79.4 156.1l1.4 2.1-.9 .4zM160.8 156.1h1l-.5 2.5zM167.6 149.7h.9l-.4 2.5zM176.4 153l.7 .7-2.1 1.4zM71.4 158.6l.5 2.5h-1zM161.3 158.6l.5 2.5h-1zM70.9 183.9h1l-.5 2.5zM160.8 183.9h1l-.5 2.5zM313.3 193.4l2.5 .5-2.5 .5z"/>
<path d="M319.7 193.9l2.5-.5v1z"/>
</g>
<text font-size="12.6" x="92.1" y="22.8">CARCASA DELANTERA INFERIOR SILVER V027</text>
<text font-size="9.4" x="146.6" y="34.5">SIL-027-FIB-HCDI-01 (1 UNIDAD)</text>
<g font-size="7.9">
<text x="189.1" y="44">ID REF: 2607</text>
<text x="141.6" y="60.3">SIL-027-FIB-HCDI-01</text>
<text x="47.2" y="69.1">SECCIÓN A-A</text>
<text x="154.8" y="69.3">SCALE (1 : 7)</text>
<text x="181.4" y="79.9">A</text>
<text x="181.4" y="194.2">A</text>
<text x="270.6" y="235.7">Blanco RAL 9003</text>
</g>
<g font-size="6.3">
<text x="133.7" y="205.3">Los herrajes se enfibran en la</text>
<text x="133.7" y="212.5">linea de simetria de la pieza</text>
</g>
<g font-size="4.7">
<text x="304.5" y="261.2">Plano fabricación</text>
<text x="304.5" y="266.6">carcasa delantera</text>
<text x="304.5" y="272">inferior SILVER V027</text>
</g>
<g font-size="4.2">
<text x="33.9" y="9.6">6</text>
<text x="103.9" y="9.6">5</text>
<text x="173.9" y="9.6">4</text>
<text x="243.8" y="9.6">3</text>
<text x="313.9" y="9.6">2</text>
<text x="383.9" y="9.6">1</text>
<text x="6.7" y="38.7">D</text>
<text x="410.5" y="38.7">D</text>
<text x="6.9" y="112.9">C</text>
<text x="410.7" y="112.9">C</text>
<text x="6.9" y="187.1">B</text>
<text x="410.7" y="187.1">B</text>
<text x="6.8" y="261.4">A</text>
<text x="410.7" y="261.4">A</text>
<text x="33.9" y="290.4">6</text>
<text x="103.9" y="290.4">5</text>
<text x="173.9" y="290.4">4</text>
<text x="243.8" y="290.4">3</text>
<text x="313.9" y="290.4">2</text>
<text x="383.9" y="290.4">1</text>
</g>
<g font-size="3.9">
<text x="356.8" y="35.6">3</text>
<text x="332.2" y="48.6">1</text>
<text x="257" y="78.7">35,5</text>
<text x="274.2" y="79.6" transform="rotate(-69 274.2 79.6)">27</text>
<text x="184.1" y="101">3</text>
<text x="356.9" y="103.8">2</text>
<text x="159.3" y="126.7" transform="rotate(-90 159.3 126.7)">508,6</text>
<text x="165.9" y="126.8" transform="rotate(-90 165.9 126.8)">417,2</text>
<text x="185.5" y="144.9">2</text>
<text x="69.3" y="150.8" transform="rotate(-90 69.3 150.8)">508,63 mm distancia entre extremos</text>
<text x="69.8" y="175.5" transform="rotate(-90 69.8 175.5)">195</text>
<text x="159.8" y="175.5" transform="rotate(-90 159.8 175.5)">195</text>
<text x="323.2" y="192.4">27</text>
<text x="49.8" y="203.3">La cara inclinada del herraje</text>
<text x="42.7" y="207.8">apoya en la superficie de la fibra.</text>
<text x="227.1" y="207.3">ITEM</text>
<text x="239.3" y="207.3">QTY</text>
<text x="254" y="207.3">PART NUMBER</text>
<text x="326.8" y="207.3">DESCRIPTION</text>
<text x="393" y="207.4">ID Ref</text>
<text x="230.2" y="212.6">1</text>
<text x="241.6" y="212.6">1</text>
<text x="249.8" y="212.6">SIL-027-FIB-CDI-01</text>
<text x="284" y="212.7">Carcasa delantera inferior</text>
<text x="230.2" y="217.9">2</text>
<text x="241.6" y="217.9">1</text>
<text x="249.8" y="217.9">SIL-027-SHTRAS-01</text>
<text x="284" y="218">CHAPA ENFIBRADA SILVER V027. Herraje inferior carcasa inferior</text>
<text x="393" y="217.9">2648</text>
<text x="230.2" y="223.3">3</text>
<text x="241.6" y="223.3">1</text>
<text x="249.8" y="223.3">SIL-027-SHTRAS2-01</text>
<text x="284" y="223.4">CHAPA ENFIBRADA SILVER V027. Herraje superior carcasa inferior</text>
<text x="393" y="223.3">2649</text>
<text x="358.4" y="274.9">SIL-027-FIB-HCDI-01-FIB01</text>
<text x="358.4" y="279.4">2607</text>
</g>
<g font-size="3.1">
<text x="312.7" y="246.8">Tolerancias para dimensiones lineales y angulares sin indicación individual</text>
<text x="312.7" y="250.4">de tolerancia, según ISO 2768-1:1989</text>
<text x="312.7" y="254">Zonas de rugosidad no especificada, Ra 3.2</text>
<text x="358.6" y="286.5">1</text>
<text x="377.6" y="285.6">A3</text>
<text x="396.9" y="285.9">1 /2</text>
</g>
<g font-size="2.4">
<text x="271.1" y="244.4">MATERIAL:</text>
<text x="271.2" y="252">ACABADO SUPERFICIAL:</text>
<text x="271.2" y="254.7">Blanco RAL 9003</text>
<text x="271.1" y="259.7">SCALE:</text>
<text x="350.4" y="260.8">DRAWN: Carlos Ruiz Madrigal</text>
<text x="391.1" y="260.6">24/09/2015</text>
<text x="350.5" y="267">CHECKED: Antonio Garcia</text>
<text x="391.2" y="266.7">24/09/2015</text>
<text x="350.5" y="271.4">DWG NO:</text>
<text x="350.7" y="276.9">Id. Ref:</text>
<text x="350.7" y="282.8">REV</text>
<text x="371.1" y="282.9">SIZE</text>
<text x="390.8" y="283">SHEET</text>
</g>
</svg>
